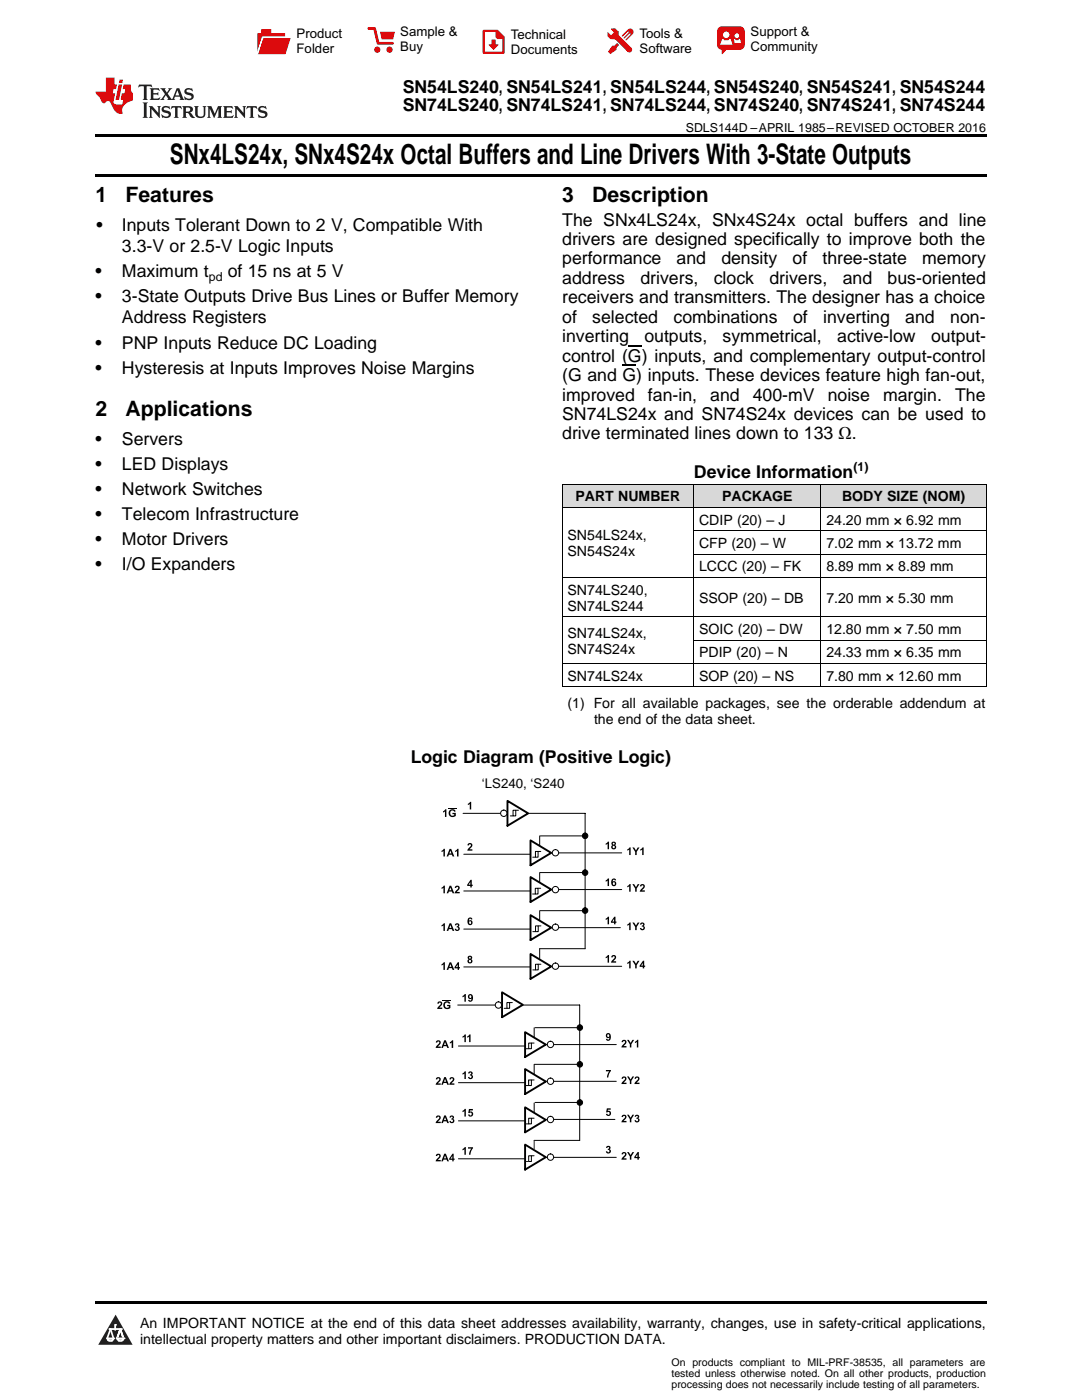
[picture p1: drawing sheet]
<svg xmlns="http://www.w3.org/2000/svg" width="216mm" height="279mm" viewBox="0 0 216 279" stroke-linecap="round" stroke-linejoin="round" font-family="sans-serif">
<g fill="#d8d8d8">
<path d="M112.2 96.7h26.2v4.7h-26.2z"/>
<path d="M138.4 96.7h25.4v4.7h-25.4z"/>
<path d="M163.8 96.7h33v4.7h-33z"/>
</g>
<path d="M23.1 262.4l3.4 6h-6.9z" fill="#231f20"/>
<path d="M21.4 267.1h1.2l-.3 .5h-.3a.55 .55 0 0 1-.6-.5z" fill-rule="evenodd" fill="#fff"/>
<path d="M21.4 267.1h1.2l-.3 .5h-.3a.55 .55 0 0 1-.6-.5z" fill="none" stroke="#231f20" stroke-width=".34"/>
<path d="M21.4 267.1l1.2 .1-.3 .4h-.5z" fill="none" stroke="#fff" stroke-width=".34"/>
<path d="M23 265.3h.1" fill="none" stroke="#fff" stroke-width=".34"/>
<path d="M23 264.4v.9z" fill="#fff"/>
<path d="M23 264.4v.9z" fill="none" stroke="#fff" stroke-width=".34"/>
<circle cx="23" cy="264.4" r=".17" fill="#fff"/>
<path d="M21.9 265.2h.1" fill="none" stroke="#fff" stroke-width=".34"/>
<path d="M21.9 265.2h2.3z" fill="#fff"/>
<path d="M21.9 265.2h2.3z" fill="none" stroke="#fff" stroke-width=".34"/>
<circle cx="24.2" cy="265.2" r=".17" fill="#fff"/>
<path d="M23.3 267.1h.1" fill="none" stroke="#fff" stroke-width=".34"/>
<path d="M24 265.2l-.7 1.9z" fill="#fff"/>
<path d="M24 265.2l-.7 1.9z" fill="none" stroke="#fff" stroke-width=".34"/>
<path d="M24 265.2l.7 1.9z" fill="#fff"/>
<path d="M24 265.2l.7 1.9z" fill="none" stroke="#fff" stroke-width=".34"/>
<path d="M24.6 267.1h.1" fill="none" stroke="#fff" stroke-width=".34"/>
<circle cx="21.4" cy="267.1" r=".17" fill="#fff"/>
<path d="M22.1 265.2l-.7 1.9z" fill="#fff"/>
<path d="M22.1 265.2l-.7 1.9z" fill="none" stroke="#fff" stroke-width=".34"/>
<path d="M22.1 265.2l.5 1.9z" fill="#fff"/>
<path d="M22.1 265.2l.5 1.9z" fill="none" stroke="#fff" stroke-width=".34"/>
<circle cx="22.6" cy="267.1" r=".17" fill="#fff"/>
<path d="M23.4 267.1h1.3a.65 .65 0 0 1-.7 .5 .65 .65 0 0 1-.6-.5z" fill-rule="evenodd" fill="#fff"/>
<path d="M23.4 267.1h1.3a.65 .65 0 0 1-.7 .5 .65 .65 0 0 1-.6-.5z" fill="none" stroke="#231f20" stroke-width=".34"/>
<path d="M23.4 267.1h1.3l-.4 .5h-.6z" fill="none" stroke="#fff" stroke-width=".34"/>
<path d="M23.3 267.1h.1" fill="none" stroke="#fff" stroke-width=".34"/>
<circle cx="24.7" cy="267.1" r=".17" fill="#fff"/>
<path d="M19 259.7h177.8v.5h-177.8z" fill="#000"/>
<g fill="none" stroke="#000" stroke-width=".2">
<path d="M92.4 162.3h7.5M92.5 170.5h13.4M92.5 177.8h13.4M101.3 162.3h-.7v.6M105.4 162.3h11.4v27M107.7 166.8v2M107.7 174.1v2M107.8 166.8h9M107.8 174.1h8.4M110 170.2h14.1M110 177.5h14.1M92.5 185.4h13.4"/>
<path d="M92.5 193h13.4M107.7 181.7v2M107.8 181.7h8.7M109.7 185.1h.5M110 192.8h14.1M111.5 185.1h12.3M116.8 189.3h-9.1v2M91.3 200.6h8.9M91.5 208.8h13.3M91.5 216.1h13.3M104.1 200.4v.3M104.3 200.6h11.4v27"/>
<path d="M105.5 215.6l.1 1M106.6 212.4h8.5M106.6 205.1v2M106.6 212.5v1.9M106.8 205.1h8.9M108.9 208.5h.3M108.9 215.8h.3M110.5 208.5h12.5M110.5 215.8h12.5M91.5 223.7h13.3M91.5 231.3h13.3M106.6 227.6h9.1"/>
<path d="M106.6 220.1v2M106.8 220h8.6M108.6 223.4h.6M108.9 231h14.1M110.5 223.4h12.2"/>
<circle cx="116.8" cy="174.1" r=".55"/>
<circle cx="116.8" cy="166.8" r=".55"/>
<circle cx="116.8" cy="181.7" r=".55"/>
<circle cx="115.7" cy="212.4" r=".55"/>
<circle cx="115.7" cy="205.1" r=".55"/>
<circle cx="115.7" cy="220" r=".55"/>
</g>
<g fill="#000">
<path d="M88.1 169.8l.4-.4h.3v1.5h-.3v-1.1l-.4 .3z" fill-rule="evenodd"/>
<path d="M88.1 177.1l.4-.4h.3v1.6h-.3v-1.1l-.4 .2z" fill-rule="evenodd"/>
<path d="M88.4 161.9l.4-.4h.3v1.5h-.3v-1.1l-.4 .3z" fill-rule="evenodd"/>
<path d="M89.4 161.3l1.7 .1z" fill-rule="evenodd"/>
<path d="M89.8 161.7a.71 .71 0 0 1 1.1 .2l-.3 .1a.48 .48 0 0 0-.6-.1 .48 .48 0 0 0-.2 .7 .48 .48 0 0 0 .7 .2l.1-.3h-.3v-.3h.7v.6a.83 .83 0 0 1-1.2 .1 .83 .83 0 0 1 0-1.2z" fill-rule="evenodd"/>
<path d="M89.7 169.4h.3l.6 1.5h-.3l-.1-.3h-.6l-.2 .3h-.3zM89.9 169.8l-.2 .5h.4z" fill-rule="evenodd"/>
<path d="M89.7 176.8h.3l.6 1.5h-.3l-.1-.4h-.6l-.2 .4h-.3zM89.9 177.1l-.2 .6h.4z" fill-rule="evenodd"/>
<path d="M90.8 169.8l.5-.4h.2v1.5h-.3v-1.1l-.4 .3z" fill-rule="evenodd"/>
<path d="M90.9 176.9a.51 .51 0 0 1 .8 .1 .51 .51 0 0 1-.3 .8l-.3 .2h.6v.3h-1l.2-.4a.75 .75 0 0 0 .5-.8l-.7 .1z" fill-rule="evenodd"/>
<path d="M93.9 175.6h.2v1h.2l-.2 .5h-.3v-.3h-.6v-.2zM93.8 176l-.3 .6h.3z" fill-rule="evenodd"/>
<path d="M93.4 160.4l.4-.4h.2v1.5h-.3v-1l-.3 .2z" fill-rule="evenodd"/>
<path d="M93.4 168.4a.52 .52 0 0 1 .8 .1 .52 .52 0 0 1-.3 .8l-.2 .2h.6v.3h-1.1l.2-.4a.7 .7 0 0 0 .5-.9h-.2l-.1 .2h-.3z" fill-rule="evenodd"/>
<path d="M120.9 175.7l.4-.4h.2v1.5h-.3v-1.1l-.3 .3z" fill-rule="evenodd"/>
<path d="M120.9 168.4l.4-.4h.2v1.5h-.3v-1.1l-.3 .2z" fill-rule="evenodd"/>
<path d="M122.1 168.1a.42 .42 0 0 1 .7-.1 .42 .42 0 0 1-.1 .7 .46 .46 0 0 1 .1 .7 .46 .46 0 0 1-.7 0 .46 .46 0 0 1 .1-.7l-.2-.3zM122.3 168.4a.19 .19 0 0 0 .3 0 .19 .19 0 0 0-.3 0zM122.2 169a.25 .25 0 0 0 .5 0 .25 .25 0 0 0-.5 0z" fill-rule="evenodd"/>
<path d="M122.1 175.5l.6-.2 .2 .4-.5-.1-.1 .4a.49 .49 0 0 1 .6 .3 .49 .49 0 0 1-.4 .6 .49 .49 0 0 1-.5-.6zM122.4 176.1a.26 .26 0 0 0-.1 .4 .26 .26 0 0 0 .3 .1v-.5z" fill-rule="evenodd"/>
<path d="M125.2 169.5l.4-.4h.2v1.5h-.3v-1.1l-.3 .3z" fill-rule="evenodd"/>
<path d="M125.2 176.8l.4-.4h.2v1.6h-.3v-1.1l-.3 .2z" fill-rule="evenodd"/>
<path d="M126.2 169.1h.3l.4 .6 .4-.6h.3l-.6 .9v.6h-.3v-.6z" fill-rule="evenodd"/>
<path d="M126.2 176.4h.3l.4 .7 .4-.7h.3l-.6 .9v.7h-.3v-.7z" fill-rule="evenodd"/>
<path d="M127.8 169.5l.4-.4h.2v1.5h-.3v-1.1l-.3 .3z" fill-rule="evenodd"/>
<path d="M127.9 176.5a.55 .55 0 0 1 .8 .3 .55 .55 0 0 1-.5 .7l-.1 .2h.6v.3h-1.1l.2-.4a.75 .75 0 0 0 .5-.9l-.6 .2z" fill-rule="evenodd"/>
<path d="M88.3 199.7h1.7z" fill-rule="evenodd"/>
<path d="M88.1 184.6l.4-.3h.3v1.5h-.3v-1.1l-.4 .2z" fill-rule="evenodd"/>
<path d="M88.1 192.4l.4-.4h.3v1.6h-.3v-1.1l-.4 .2z" fill-rule="evenodd"/>
<path d="M89.7 184.3h.3l.6 1.5h-.3l-.1-.4h-.6l-.2 .4h-.3zM89.9 184.6l-.2 .6h.4z" fill-rule="evenodd"/>
<path d="M89.7 192.1h.3l.6 1.5h-.3l-.1-.4h-.6l-.2 .4h-.3zM89.9 192.4l-.2 .6h.4z" fill-rule="evenodd"/>
<path d="M90.9 184.4a.41 .41 0 0 1 .6 0 .41 .41 0 0 1 0 .6 .48 .48 0 0 1-.1 .8 .48 .48 0 0 1-.7-.4l.3-.1a.23 .23 0 0 0 .3 .2 .23 .23 0 0 0 .1-.3 .23 .23 0 0 0-.3-.1v-.2a.19 .19 0 0 0 .3-.2 .19 .19 0 0 0-.2-.2 .19 .19 0 0 0-.2 .2h-.2z" fill-rule="evenodd"/>
<path d="M91.3 192h.3v1h.2l-.2 .6h-.3v-.3h-.6v-.3zM91.3 192.5l-.3 .5h.3z" fill-rule="evenodd"/>
<path d="M92.3 198.8l.4-.4h.3v1.5h-.3v-1.1l-.4 .2z" fill-rule="evenodd"/>
<path d="M93.5 198.5a.62 .62 0 0 1 .8 .1 .62 .62 0 0 1 .1 .8 .49 .49 0 0 1-.4 .5 .49 .49 0 0 1-.6-.3l.5 .1 .2-.4a.46 .46 0 0 1-.7-.1 .46 .46 0 0 1 .1-.7zM93.6 198.9a.25 .25 0 0 0 .5 0 .25 .25 0 0 0-.5 0z" fill-rule="evenodd"/>
<path d="M93.4 190.8a.42 .42 0 0 1 .7 0 .42 .42 0 0 1-.1 .6 .46 .46 0 0 1 .1 .7 .46 .46 0 0 1-.7 0 .46 .46 0 0 1 .1-.7l-.2-.2zM93.6 191.1a.18 .18 0 0 0 .3 0 .18 .18 0 0 0-.3 0zM93.6 191.8a.23 .23 0 0 0 .4 0 .23 .23 0 0 0-.4 0z" fill-rule="evenodd"/>
<path d="M93.4 183.3l.4-.2 .4 .2 .1 .2h-.3l-.3-.1-.1 .4a.49 .49 0 0 1 .7 .2 .49 .49 0 0 1-.3 .6 .49 .49 0 0 1-.7-.3v-.7zM93.6 184.1a.25 .25 0 0 0 .5 0 .25 .25 0 0 0-.5 0z" fill-rule="evenodd"/>
<path d="M120.9 191l.4-.4h.2v1.5h-.3v-1.1l-.3 .2z" fill-rule="evenodd"/>
<path d="M120.9 183.3l.4-.3h.2v1.5h-.3v-1.1l-.3 .2z" fill-rule="evenodd"/>
<path d="M122.6 183h.2v.9h.2l-.2 .6h-.3v-.3h-.6v-.3zM122.5 183.4l-.3 .5h.3z" fill-rule="evenodd"/>
<path d="M122.1 190.7a.52 .52 0 0 1 .8 .2 .52 .52 0 0 1-.3 .7l-.2 .2h.5v.3h-1l.2-.4a.74 .74 0 0 0 .5-.8h-.3v.2h-.3z" fill-rule="evenodd"/>
<path d="M125.2 184.5l.4-.4h.2v1.5h-.3v-1.1l-.3 .3z" fill-rule="evenodd"/>
<path d="M125.2 192.1l.4-.4h.2v1.6h-.3v-1.1l-.3 .2z" fill-rule="evenodd"/>
<path d="M126.2 184.1h.3l.4 .6 .4-.6h.3l-.6 .9v.6h-.3v-.6z" fill-rule="evenodd"/>
<path d="M126.2 191.8h.3l.4 .5 .4-.5h.3l-.6 .8v.7h-.3v-.7z" fill-rule="evenodd"/>
<path d="M127.9 184.2a.41 .41 0 0 1 .6 0 .41 .41 0 0 1-.1 .6 .48 .48 0 0 1 0 .8 .48 .48 0 0 1-.7-.4h.3a.23 .23 0 0 0 .3 .1 .23 .23 0 0 0 .1-.3 .23 .23 0 0 0-.4-.1l.2-.2a.18 .18 0 0 0 .1-.2 .18 .18 0 0 0-.2-.2 .18 .18 0 0 0-.1 .2h-.3z" fill-rule="evenodd"/>
<path d="M128.3 191.7h.2v1h.2l-.2 .6h-.2v-.3h-.7v-.3zM128.3 192.2l-.4 .5h.4z" fill-rule="evenodd"/>
<path d="M87.1 207.7a.52 .52 0 0 1 .8 .2 .52 .52 0 0 1-.3 .7l-.2 .3h.5v.2h-1l.2-.4a.7 .7 0 0 0 .5-.8l-.6 .2z" fill-rule="evenodd"/>
<path d="M87.1 215.1a.52 .52 0 0 1 .8 .1 .52 .52 0 0 1-.3 .8l-.2 .2h.5v.3h-1l.2-.4a.7 .7 0 0 0 .5-.8l-.6 .1z" fill-rule="evenodd"/>
<path d="M87.4 199.9a.52 .52 0 0 1 .8 .2 .52 .52 0 0 1-.3 .7l-.2 .3h.5v.3h-1l.2-.4a.69 .69 0 0 0 .5-.9h-.2l-.2 .2h-.2z" fill-rule="evenodd"/>
<path d="M88.7 200a.71 .71 0 0 1 1.2 .3h-.3a.41 .41 0 0 0-.6-.2 .41 .41 0 0 0-.2 .5 .41 .41 0 0 0 .3 .5 .41 .41 0 0 0 .5-.3h-.4v-.3h.7v.7a.82 .82 0 0 1-1.2 0 .82 .82 0 0 1 0-1.2z" fill-rule="evenodd"/>
<path d="M88.6 207.6h.4l.6 1.5h-.4l-.1-.3h-.6l-.1 .3h-.3zM88.8 208l-.2 .5h.4z" fill-rule="evenodd"/>
<path d="M88.6 215h.4l.6 1.5h-.4l-.1-.4h-.6l-.1 .4h-.3zM88.8 215.3l-.2 .6h.4z" fill-rule="evenodd"/>
<path d="M89.8 208l.4-.4h.2v1.5h-.3v-1.1l-.3 .3z" fill-rule="evenodd"/>
<path d="M89.8 215.1a.51 .51 0 0 1 .8 .1 .51 .51 0 0 1-.3 .8l-.2 .2h.6v.3h-1.1l.2-.4a.75 .75 0 0 0 .5-.8l-.6 .1z" fill-rule="evenodd"/>
<path d="M92.3 206.8l.4-.4h.3v1.6h-.3v-1.1l-.4 .2z" fill-rule="evenodd"/>
<path d="M92.3 214.2l.4-.4h.3v1.5h-.3v-1.1l-.4 .3z" fill-rule="evenodd"/>
<path d="M93.5 214a.42 .42 0 0 1 .6-.1 .42 .42 0 0 1 0 .6 .48 .48 0 0 1 0 .9 .48 .48 0 0 1-.7-.5h.3a.23 .23 0 0 0 .3 .2 .23 .23 0 0 0 .1-.4 .23 .23 0 0 0-.3 0v-.3a.19 .19 0 0 0 .2-.1 .19 .19 0 0 0-.1-.2l-.2 .2-.3-.1z" fill-rule="evenodd"/>
<path d="M93.2 206.8l.5-.4h.2v1.6h-.3v-1.1l-.4 .2z" fill-rule="evenodd"/>
<path d="M120.9 213.5h1l-.5 1.5h-.3v-.2l.5-1h-.7z" fill-rule="evenodd"/>
<path d="M121 206.3a.56 .56 0 0 1 .7 0 .56 .56 0 0 1 .2 .6 .53 .53 0 0 1-.3 .8 .53 .53 0 0 1-.7-.4l.5 .2 .2-.4a.47 .47 0 0 1-.7-.1 .47 .47 0 0 1 .1-.7zM121.1 206.7a.25 .25 0 0 0 .5 0 .25 .25 0 0 0-.5 0z" fill-rule="evenodd"/>
<path d="M124.2 207.6a.52 .52 0 0 1 .8 .2 .52 .52 0 0 1-.3 .7l-.3 .3h.6v.2h-1l.2-.3a.75 .75 0 0 0 .5-.9l-.7 .2z" fill-rule="evenodd"/>
<path d="M124.2 214.9a.52 .52 0 0 1 .8 .2 .52 .52 0 0 1-.3 .7l-.3 .3h.6v.2h-1l.2-.3a.74 .74 0 0 0 .5-.9h-.3l-.1 .2h-.3z" fill-rule="evenodd"/>
<path d="M125.1 207.5h.4l.3 .6 .4-.6h.3l-.5 .9v.6h-.3v-.6z" fill-rule="evenodd"/>
<path d="M125.1 214.8h.4l.3 .6 .4-.6h.3l-.5 .9v.6h-.3v-.6z" fill-rule="evenodd"/>
<path d="M126.7 207.9l.4-.4h.3v1.5h-.3v-1.1l-.4 .3z" fill-rule="evenodd"/>
<path d="M126.8 214.9a.52 .52 0 0 1 .8 .2 .52 .52 0 0 1-.3 .7l-.3 .3h.6v.2h-1l.2-.3a.74 .74 0 0 0 .5-.9h-.3l-.1 .2h-.3z" fill-rule="evenodd"/>
<path d="M87.1 222.7a.52 .52 0 0 1 .8 .2 .52 .52 0 0 1-.3 .7l-.2 .3h.5v.2h-1l.2-.4a.7 .7 0 0 0 .5-.8l-.6 .2z" fill-rule="evenodd"/>
<path d="M87.1 230.4a.52 .52 0 0 1 .8 .1 .52 .52 0 0 1-.3 .7l-.2 .3h.5v.3h-1l.2-.4a.7 .7 0 0 0 .5-.9l-.6 .2z" fill-rule="evenodd"/>
<path d="M88.6 222.6h.4l.6 1.5h-.4l-.1-.3h-.6l-.1 .3h-.3zM88.8 223l-.2 .5h.4z" fill-rule="evenodd"/>
<path d="M88.6 230.2h.4l.6 1.6h-.4l-.1-.4h-.6l-.1 .4h-.3zM88.8 230.6l-.2 .6h.4z" fill-rule="evenodd"/>
<path d="M89.8 222.7a.41 .41 0 0 1 .6 0 .41 .41 0 0 1 0 .6 .48 .48 0 0 1 0 .9 .48 .48 0 0 1-.7-.5h.2a.23 .23 0 0 0 .3 .2 .23 .23 0 0 0 .2-.4 .23 .23 0 0 0-.4 0l.1-.3a.19 .19 0 0 0 .2-.1 .19 .19 0 0 0-.2-.3 .19 .19 0 0 0-.2 .3l-.2-.1z" fill-rule="evenodd"/>
<path d="M90.3 230.2h.2v1h.2l-.2 .6h-.2v-.3h-.7v-.3zM90.3 230.7l-.4 .5h.4z" fill-rule="evenodd"/>
<path d="M92.3 221.7l.4-.4h.3v1.5h-.3v-1.1l-.4 .3z" fill-rule="evenodd"/>
<path d="M92.3 229.3l.4-.4h.3v1.6h-.3v-1.1l-.4 .2z" fill-rule="evenodd"/>
<path d="M93.4 229h1l-.5 1.5h-.3v-.3l.5-1h-.7z" fill-rule="evenodd"/>
<path d="M93.6 221.3h.8v.3h-.6v.3a.51 .51 0 0 1 .6 .3 .51 .51 0 0 1-.4 .6 .51 .51 0 0 1-.6-.4h.3l.1 .2a.26 .26 0 0 0 .3-.3 .26 .26 0 0 0-.4-.2h-.3z" fill-rule="evenodd"/>
<path d="M121.1 228.8a.41 .41 0 0 1 .6 0 .41 .41 0 0 1-.1 .6 .48 .48 0 0 1 0 .8 .48 .48 0 0 1-.7-.4h.3a.23 .23 0 0 0 .3 .1 .23 .23 0 0 0 .1-.3 .23 .23 0 0 0-.3-.1v-.2a.19 .19 0 0 0 .2-.2 .19 .19 0 0 0-.2-.2l-.1 .2h-.3z" fill-rule="evenodd"/>
<path d="M121.1 221.2h.8v.3h-.6v.2a.51 .51 0 0 1 .6 .4 .51 .51 0 0 1-.4 .6 .51 .51 0 0 1-.6-.4h.3l.1 .2a.27 .27 0 0 0 .3-.4 .27 .27 0 0 0-.4-.1h-.3z" fill-rule="evenodd"/>
<path d="M124.2 222.6a.52 .52 0 0 1 .8 .1 .52 .52 0 0 1-.3 .8l-.3 .2h.6v.3h-1l.2-.4a.74 .74 0 0 0 .5-.8h-.3l-.1 .1h-.3z" fill-rule="evenodd"/>
<path d="M124.2 230a.51 .51 0 0 1 .8 .2 .51 .51 0 0 1-.3 .7l-.3 .3h.6v.2h-1l.2-.4a.75 .75 0 0 0 .5-.8l-.7 .2z" fill-rule="evenodd"/>
<path d="M125.1 222.5h.4l.3 .6 .4-.6h.3l-.5 .8v.7h-.3v-.7z" fill-rule="evenodd"/>
<path d="M125.1 229.9h.4l.3 .6 .4-.6h.3l-.5 .9v.6h-.3v-.6z" fill-rule="evenodd"/>
<path d="M126.8 222.6a.41 .41 0 0 1 .6 0 .41 .41 0 0 1-.1 .6 .48 .48 0 0 1 0 .8 .48 .48 0 0 1-.7-.4l.3-.1a.24 .24 0 0 0 .3 .2 .24 .24 0 0 0 .1-.3 .24 .24 0 0 0-.3-.1l.1-.2a.19 .19 0 0 0 .2-.3 .19 .19 0 0 0-.2-.1 .19 .19 0 0 0-.2 .2l-.3-.1z" fill-rule="evenodd"/>
<path d="M127.2 229.9h.3v1h.2l-.2 .5h-.3v-.3h-.6v-.2zM127.2 230.4l-.4 .5h.4z" fill-rule="evenodd"/>
<circle cx="116.8" cy="174.1" r=".55"/>
<circle cx="116.8" cy="166.8" r=".55"/>
<circle cx="116.8" cy="181.7" r=".55"/>
<circle cx="115.7" cy="212.4" r=".55"/>
<circle cx="115.7" cy="205.1" r=".55"/>
<circle cx="115.7" cy="220" r=".55"/>
</g>
<path d="M101.3 159.8l4.1 2.5-4.1 2.5zM105.9 167.7l4.1 2.5-4.1 2.5zM105.9 175l4.1 2.5-4.1 2.5zM100.2 198l4.1 2.5-4.1 2.5zM105.9 182.6l4.1 2.5-4.1 2.5zM105.9 190.4l4.1 2.5-4.1 2.5zM104.8 206l4.1 2.5-4.1 2.4zM104.8 213.4l4.1 2.4-4.1 2.5zM104.8 221l4.1 2.5-4.1 2.5zM104.8 228.4l4.1 2.5-4.1 2.5z" fill="none" stroke="#000" stroke-width=".38"/>
<circle cx="100.5" cy="162.3" r=".63" fill="#fff"/>
<g fill="none" stroke="#000" stroke-width=".2">
<path d="M99.5 199.9v.7"/>
<circle cx="100.5" cy="162.3" r=".63"/>
</g>
<circle cx="99.5" cy="200.6" r=".63" fill="#fff"/>
<circle cx="99.5" cy="200.6" r=".63" fill="none" stroke="#000" stroke-width=".2"/>
<path d="M102.4 161.7h.5v1.1h-.5z" fill-rule="evenodd" fill="#fff"/>
<path d="M101.8 162.8h.6M102.4 161.7h.5v1.1h-.5zM102.9 161.7h.6" fill="none" stroke="#000" stroke-width=".2"/>
<path d="M106.8 169.9h.6v1.2h-.6z" fill-rule="evenodd" fill="#fff"/>
<path d="M106.3 171.1h.5M106.8 169.9h.6v1.2h-.6zM107.4 169.9h.5" fill="none" stroke="#000" stroke-width=".2"/>
<path d="M106.8 177.3h.6v1.1h-.6z" fill-rule="evenodd" fill="#fff"/>
<path d="M106.3 178.4h.5M106.8 177.3h.6v1.1h-.6zM107.4 177.3h.5" fill="none" stroke="#000" stroke-width=".2"/>
<path d="M106.9 184.8h.5v1.1h-.5z" fill-rule="evenodd" fill="#fff"/>
<path d="M106.3 185.9h.6M106.9 184.8h.5v1.1h-.5zM107.4 184.8h.5" fill="none" stroke="#000" stroke-width=".2"/>
<path d="M106.9 192.4h.5v1.2h-.5z" fill-rule="evenodd" fill="#fff"/>
<path d="M106.3 193.6h.6M106.9 192.4h.5v1.2h-.5zM107.4 192.4h.5" fill="none" stroke="#000" stroke-width=".2"/>
<path d="M101.1 200.1h.6v1.1h-.6z" fill-rule="evenodd" fill="#fff"/>
<path d="M100.6 201.2h.5M101.1 200.1h.6v1.1h-.6zM101.7 200.1h.5" fill="none" stroke="#000" stroke-width=".2"/>
<path d="M105.5 208.2h.5v1.1h-.5z" fill-rule="evenodd" fill="#fff"/>
<path d="M104.9 209.3h.6M105.5 208.2h.5v1.1h-.5zM106 208.2h.6" fill="none" stroke="#000" stroke-width=".2"/>
<path d="M105.5 215.5h.5v1.1h-.5z" fill-rule="evenodd" fill="#fff"/>
<path d="M104.9 216.6h.6M105.5 215.5h.5v1.1h-.5zM106 215.5h.6" fill="none" stroke="#000" stroke-width=".2"/>
<path d="M105.5 223.2h.5v1.1h-.5z" fill-rule="evenodd" fill="#fff"/>
<path d="M104.9 224.3h.6M105.5 223.2h.5v1.1h-.5zM106 223.2h.6" fill="none" stroke="#000" stroke-width=".2"/>
<path d="M105.5 230.7h.5v1.1h-.5z" fill-rule="evenodd" fill="#fff"/>
<path d="M110.9 170.2h.1M105.5 230.7h.5v1.1h-.5zM106 230.7h.6" fill="none" stroke="#000" stroke-width=".2"/>
<circle cx="110.8" cy="170.2" r=".63" fill="#fff"/>
<g fill="none" stroke="#000" stroke-width=".2">
<path d="M110.9 177.5v.1"/>
<circle cx="110.8" cy="170.2" r=".63"/>
</g>
<circle cx="110.8" cy="177.5" r=".64" fill="#fff"/>
<g fill="none" stroke="#000" stroke-width=".2">
<path d="M110.9 184.4v.6"/>
<circle cx="110.8" cy="177.5" r=".64"/>
</g>
<circle cx="110.8" cy="185" r=".63" fill="#fff"/>
<g fill="none" stroke="#000" stroke-width=".2">
<path d="M110.9 192.2v.6"/>
<circle cx="110.8" cy="185" r=".63"/>
</g>
<circle cx="110.8" cy="192.8" r=".63" fill="#fff"/>
<circle cx="110.8" cy="192.8" r=".63" fill="none" stroke="#000" stroke-width=".2"/>
<circle cx="109.8" cy="208.4" r=".63" fill="#fff"/>
<circle cx="109.8" cy="208.4" r=".63" fill="none" stroke="#000" stroke-width=".2"/>
<circle cx="109.8" cy="215.8" r=".63" fill="#fff"/>
<circle cx="109.8" cy="215.8" r=".63" fill="none" stroke="#000" stroke-width=".2"/>
<circle cx="109.8" cy="223.4" r=".63" fill="#fff"/>
<circle cx="109.8" cy="223.4" r=".63" fill="none" stroke="#000" stroke-width=".2"/>
<circle cx="109.8" cy="230.9" r=".63" fill="#fff"/>
<g fill="none" stroke="#000" stroke-width=".2">
<path d="M112.2 96.6h84.6M112.2 96.7v40.4M138.4 96.7v40.4M163.8 96.7v40.4M196.8 96.7v40.4M112.2 115.3h84.6M112.2 101.3h84.6M138.4 110.6h58.4M138.4 106h58.4M112.2 137.1h84.6M112.2 132.4h84.6M112.2 123.1h84.6"/>
<path d="M138.4 127.8h58.4"/>
<circle cx="109.8" cy="230.9" r=".63"/>
</g>
<path d="M105 231.8h.5M106.6 227.6v1.7" fill="none" stroke="#231f20" stroke-width=".2"/>
<path d="M19 34.8h177.8v.5h-177.8zM19 26.8h177.8v.6h-177.8z" fill="#000"/>
<path d="M27.7 16.9l-.1 .6 .6-.3h.5v.2v2.2l-.2 .4h1l-.2-.4v-2.2v-.2h.5l.6 .3-.2-.6zM29.9 17.6l.2 .4v1.6l-.2 .4h1.9l.1-.6a1.09 1.09 0 0 1-1.3 .1v-.6h.6l.4 .2v-.7l-.2 .2h-.8v-.6l.2-.1a1.01 1.01 0 0 1 1 .3l-.1-.6zM32 17.6l.9 1.2-1 1.2h.9l-.2-.3 .5-.7 .5 .7-.3 .3h1.7l-.2-.3 .1-.4h1l.1 .4-.2 .3h1l-.3-.4-.7-2h-.5l-1 2.2-.8-1.1 .9-1.1h-.9l.2 .2-.4 .7-.4-.7 .2-.2zM35.4 18l.4 1h-.8zM37 17.7a.66 .66 0 0 0-.2 .8 .66 .66 0 0 0 .6 .4l.7 .2 .1 .2a.8 .8 0 0 1-.7 .4 .8 .8 0 0 1-.7-.5l.1 .8 .2-.2a.94 .94 0 0 0 1.1 .1 .94 .94 0 0 0 .4-.9 1.48 1.48 0 0 0-1.3-.6v-.4a1.1 1.1 0 0 1 1.2 .2l-.2-.6-.2 .1-.5-.1zM28.5 20.4l.2 .4v2.3l-.2 .4h1l-.2-.4v-2.3l.2-.4zM29.7 21.2l.2 .4v1.5l-.2 .4h.8l-.3-.4 .1-1.3 1.6 1.8v-2l.2-.4h-.7l.2 .2v1.1l-1.2-1.3zM32.5 21.3a.66 .66 0 0 0-.2 .8 .66 .66 0 0 0 .6 .4l.6 .2 .2 .2a.8 .8 0 0 1-.8 .4 .8 .8 0 0 1-.7-.5l.2 .7 .2-.1a.94 .94 0 0 0 1 .1 .94 .94 0 0 0 .5-1 1.47 1.47 0 0 0-1.3-.6l-.1-.3a1.1 1.1 0 0 1 1.3 .2l-.2-.6-.2 .1-.5-.2zM34.3 21.2l-.2 .6a.64 .64 0 0 1 .8-.3v1.6l-.2 .4h1l-.3-.4 .1-1.6a.66 .66 0 0 1 .8 .3l-.2-.6zM36.3 21.2l.3 .4v1.5l-.3 .4h1l-.2-.2v-.7h.5l.1 .1a.8 .8 0 0 0 1.2 .7l-1-1a.62 .62 0 0 0 .6-.5 .62 .62 0 0 0-.6-.7zM37.1 21.5h.1a.48 .48 0 0 1 .6 0 .48 .48 0 0 1 .1 .6l-.2 .1-.6 .1zM38.7 21.2l.2 .2a2.29 2.29 0 0 0 .4 2 1.05 1.05 0 0 0 1.7-.7v-1.3l.2-.2h-.8l.2 .4v1.1a.61 .61 0 0 1-.6 .6 .61 .61 0 0 1-.6-.6v-1.1l.3-.4zM41.3 21.2l.3 .4v1.5l-.3 .4h.8l-.2-.4v-1.4l.8 1.9 .9-1.9v1.4l-.2 .4h.9l-.2-.4v-1.5l.2-.4h-.8l-.7 1.5-.6-1.5zM44.5 21.2l.2 .4v1.5l-.2 .4h1.9l.2-.6a1.1 1.1 0 0 1-1.4 .2v-.7h.6l.4 .2v-.6l-.2 .1-.8 .1v-.6l.2-.1a1.02 1.02 0 0 1 1.1 .2l-.2-.5zM46.7 21.2l.2 .4v1.5l-.2 .4h.8l-.3-.4 .1-1.3 1.6 1.8v-2l.2-.4h-.7l.2 .2v1.1l-1.2-1.3zM49.3 21.2l-.1 .6a.64 .64 0 0 1 .8-.3v1.6l-.3 .4h1l-.2-.4v-1.6a.66 .66 0 0 1 .8 .3l-.1-.6zM51.7 21.3a.66 .66 0 0 0-.2 .7 .66 .66 0 0 0 .7 .5l.6 .2 .1 .2a.8 .8 0 0 1-.7 .4 .8 .8 0 0 1-.7-.5l.1 .7 .2-.1a.94 .94 0 0 0 1.1 .1 .94 .94 0 0 0 .4-1 1.48 1.48 0 0 0-1.2-.6l-.1-.3a1.1 1.1 0 0 1 1.2 .2l-.2-.6-.1 .1-.6-.2z" fill="#231f20"/>
<path d="M21.1 15.5v2.8h-2v.4l.9 .9a.96 .96 0 0 0 1 1 .59 .59 0 0 1 .5-.4 .59 .59 0 0 1 .5 .3l.4 .8a1.61 1.61 0 0 0 2.1 1.3 1.63 1.63 0 0 1 1.1-2.2l.9-.3v-1.5a1.6 1.6 0 0 1-.4-1.7h-1.4l-.2 .9h.5l-.2 .8h-.5l-.2 1v.3h.5l-.2 .9h-.7a.74 .74 0 0 1-1-.6l.3-1.6h-.5l.2-.8h.5l.1-.9h-.4v-1.4zM23.7 16.9l-.7 3h.8l.6-3zM23.8 15.9l-.1 .7h.7l.2-.7z" fill="#ee1d23"/>
<g fill="#d60000">
<path d="M52.1 5.8h2v.8h2.8v4.2h-5.5v-4.2h.7z" fill-rule="evenodd"/>
<path d="M52.4 7.5h5.6l-1 3.3h-5.6z" fill-rule="evenodd"/>
</g>
<path d="M52.4 7.4h5.7l-.1 .1h-5.5l-1.1 3.3z" fill-rule="evenodd" fill="#fff"/>
<path d="M52.4 7.4h5.7l-.1 .1h-5.5l-1.1 3.3z" fill="none" stroke="#fff" stroke-width=".2"/>
<path d="M73.6 5.7h1.1l.7 2.9h2.9" fill="none" stroke="#d60000" stroke-width=".55"/>
<g fill="#d60000">
<path d="M75.8 6.3h3l-.4 1.6h-2.2z" fill-rule="evenodd"/>
<circle cx="75.3" cy="9.9" r=".62"/>
<circle cx="77.7" cy="9.9" r=".62"/>
</g>
<path d="M96.5 6.2h2.7l1.3 1.2v3.1h-4z" fill="none" stroke="#d60000" stroke-width=".44"/>
<g fill="#d60000">
<path d="M98.1 7.9h.8v1h.5l-.9 1.1-1-1v-.1h.6z" fill-rule="evenodd"/>
<path d="M98.9 6.2h.3l1.3 1.2v.4h-1.3l-.3-.4z" fill-rule="evenodd"/>
<path d="M121.9 5.7h.8l.7 .6 .1 .7 2.5 2.5-.8 .8-2.3-2.3-1.1-.2-.6-.6v-.8l.7 .6 .5-.4v-.2l-.5-.5z" fill-rule="evenodd"/>
<path d="M122.2 9.1h.4l.5-.5 .4 .4-.5 .5v.4l-1.2 .9-.5-.5z" fill-rule="evenodd"/>
<path d="M125.3 5.9a.67 .67 0 0 1 .9 0 .67 .67 0 0 1 0 .9z" fill-rule="evenodd"/>
<path d="M125.3 5.9l.9 .9-1.2 1.2h-.2v-.2l1-.9v-.2h-.2l-.9 1h-.2v-.2l.9-1 .1-.2h-.3l-.9 1h-.2v-.2z" fill-rule="evenodd"/>
<circle cx="125.6" cy="9.9" r=".54"/>
</g>
<path d="M123.3 6.3v.7" fill="none" stroke="#d60000" stroke-width=".2"/>
<g fill="#d60000">
<path d="M143.4 5.5l.6-.2h3.6a.95 .95 0 0 1 1 .9v2.8a.95 .95 0 0 1-1 .9h-3.6a.95 .95 0 0 1-.9-.9v-2.8z" fill-rule="evenodd"/>
<path d="M144 9.9h.9l-.7 .9h-.2z" fill-rule="evenodd"/>
</g>
<g fill="#fff">
<path d="M146.6 8.6h1.3z"/>
<path d="M144.1 7.8h.3l.1 .2h.8l.2-.2h.3l.4 1.1h-2.5z" fill-rule="evenodd"/>
<path d="M146.4 7.8h.3l.1 .2h.5l.2-.2h.2l.2 .8h-1.3z" fill-rule="evenodd"/>
<circle cx="144.9" cy="6.9" r=".65"/>
<circle cx="147" cy="7.1" r=".48"/>
</g>
<path d="M124.2 72.9h2.7M125.3 69.1h2.7" fill="none" stroke="#000" stroke-width=".25"/>
<text font-size="5.6" x="33.9" y="32.8">SNx4LS24x, SNx4S24x Octal Buffers and Line Drivers With 3-State Outputs</text>
<g font-size="4.2">
<text x="19" y="40.4">1</text>
<text x="25" y="40.4">Features</text>
<text x="112.2" y="40.4">3</text>
<text x="118.2" y="40.4">Description</text>
<text x="19" y="83">2</text>
<text x="25" y="83">Applications</text>
</g>
<g font-size="3.5">
<text x="80.4" y="18.6">SN54LS240, SN54LS241, SN54LS244, SN54S240, SN54S241, SN54S244</text>
<text x="80.4" y="22.2">SN74LS240, SN74LS241, SN74LS244, SN74S240, SN74S241, SN74S244</text>
<text x="19.2" y="46.1">•</text>
<text x="24.3" y="46.1">Inputs Tolerant Down to 2 V, Compatible With</text>
<text x="112.2" y="45">The SNx4LS24x, SNx4S24x octal buffers and line</text>
<text x="24.3" y="50.3">3.3-V or 2.5-V Logic Inputs</text>
<text x="112.2" y="48.9">drivers are designed specifically to improve both the</text>
<text x="112.2" y="52.8">performance</text>
<text x="135" y="52.8">and</text>
<text x="143.9" y="52.8">density</text>
<text x="158.1" y="52.8">of</text>
<text x="164.1" y="52.8">three-state</text>
<text x="184" y="52.8">memory</text>
<text x="19" y="55.3">•</text>
<text x="24.3" y="55.3">Maximum t</text>
<text x="45.4" y="55.3">of 15 ns at 5 V</text>
<text x="112.2" y="56.7">address</text>
<text x="127.8" y="56.7">drivers,</text>
<text x="142.4" y="56.7">clock</text>
<text x="153.5" y="56.7">drivers,</text>
<text x="168.2" y="56.7">and</text>
<text x="177.1" y="56.7">bus-oriented</text>
<text x="19" y="60.3">•</text>
<text x="24.3" y="60.3">3-State Outputs Drive Bus Lines or Buffer Memory</text>
<text x="24.3" y="64.6">Address Registers</text>
<text x="112.2" y="60.5">receivers and transmitters. The designer has a choice</text>
<text x="112.2" y="64.4">of</text>
<text x="118.2" y="64.4">selected</text>
<text x="134.4" y="64.4">combinations</text>
<text x="158.2" y="64.4">of</text>
<text x="164.2" y="64.4">inverting</text>
<text x="180.6" y="64.4">and</text>
<text x="189.6" y="64.4">non-</text>
<text x="19" y="69.6">•</text>
<text x="24.3" y="69.6">PNP Inputs Reduce DC Loading</text>
<text x="112.2" y="68.3">inverting</text>
<text x="128.6" y="68.3">outputs,</text>
<text x="144.2" y="68.3">symmetrical,</text>
<text x="167" y="68.3">active-low</text>
<text x="185.8" y="68.3">output-</text>
<text x="19" y="74.6">•</text>
<text x="24.3" y="74.6">Hysteresis at Inputs Improves Noise Margins</text>
<text x="112.2" y="72.2">control (G) inputs, and complementary output-control</text>
<text x="112.2" y="76.1">(G and G) inputs. These devices feature high fan-out,</text>
<text x="112.2" y="79.9">improved</text>
<text x="112.2" y="83.8">SN74LS24x and SN74S24x devices can be used to</text>
<text x="129.3" y="79.9">fan-in,</text>
<text x="141.7" y="79.9">and</text>
<text x="150.2" y="79.9">400-mV</text>
<text x="165.2" y="79.9">noise</text>
<text x="176.2" y="79.9">margin.</text>
<text x="190.6" y="79.9">The</text>
<text x="19" y="88.7">•</text>
<text x="24.3" y="88.7">Servers</text>
<text x="112.2" y="87.7">drive terminated lines down to 133 Ω.</text>
<text x="19" y="93.7">•</text>
<text x="24.3" y="93.7">LED Displays</text>
<text x="138.5" y="95.4">Device Information</text>
<text x="19" y="98.7">•</text>
<text x="24.3" y="98.7">Network Switches</text>
<text x="19" y="103.8">•</text>
<text x="24.3" y="103.8">Telecom Infrastructure</text>
<text x="19" y="108.8">•</text>
<text x="19" y="113.8">•</text>
<text x="24.3" y="108.8">Motor Drivers</text>
<text x="24.3" y="113.8">I/O Expanders</text>
<text x="82" y="152.3">Logic Diagram (Positive Logic)</text>
</g>
<g font-size="2.8">
<text x="114.8" y="100.1">PART NUMBER</text>
<text x="144.1" y="100.1">PACKAGE</text>
<text x="168" y="100.1">BODY SIZE (NOM)</text>
<text x="113.2" y="107.8">SN54LS24x,</text>
<text x="139.5" y="104.7">CDIP (20) – J</text>
<text x="164.9" y="104.7">24.20 mm × 6.92 mm</text>
<text x="113.2" y="111">SN54S24x</text>
<text x="139.5" y="109.4">CFP (20) – W</text>
<text x="164.9" y="109.4">7.02 mm × 13.72 mm</text>
<text x="113.2" y="118.7">SN74LS240,</text>
<text x="139.5" y="114.1">LCCC (20) – FK</text>
<text x="164.9" y="114.1">8.89 mm × 8.89 mm</text>
<text x="113.2" y="121.9">SN74LS244</text>
<text x="139.5" y="120.3">SSOP (20) – DB</text>
<text x="164.9" y="120.3">7.20 mm × 5.30 mm</text>
<text x="113.2" y="127.3">SN74LS24x,</text>
<text x="113.2" y="130.5">SN74S24x</text>
<text x="139.5" y="126.5">SOIC (20) – DW</text>
<text x="139.5" y="131.2">PDIP (20) – N</text>
<text x="164.9" y="126.5">12.80 mm × 7.50 mm</text>
<text x="164.9" y="131.2">24.33 mm × 6.35 mm</text>
<text x="113.2" y="135.9">SN74LS24x</text>
<text x="139.5" y="135.9">SOP (20) – NS</text>
<text x="164.9" y="135.9">7.80 mm × 12.60 mm</text>
<text x="113.2" y="141.4">(1) For all available packages, see the orderable addendum at</text>
<text x="118.5" y="144.5">the end of the data sheet.</text>
<text x="27.9" y="265">An IMPORTANT NOTICE at the end of this data sheet addresses availability, warranty, changes, use in safety-critical applications,</text>
<text x="27.9" y="268.2">intellectual property matters and other important disclaimers. PRODUCTION DATA.</text>
</g>
<text font-size="2.7" x="96.1" y="157.3">µ/6240, µ6240</text>
<g font-size="2.6">
<text x="59.2" y="7.6">Product</text>
<text x="59.2" y="10.6">Folder</text>
<text x="79.9" y="7.3">Sample &amp;</text>
<text x="79.9" y="10.2">Buy</text>
<text x="101.9" y="7.8">Technical</text>
<text x="101.9" y="10.8">Documents</text>
<text x="127.6" y="7.6">Tools &amp;</text>
<text x="127.6" y="10.6">Software</text>
<text x="149.8" y="7.2">Support &amp;</text>
<text x="149.8" y="10.2">Community</text>
</g>
<g font-size="2.5">
<text x="136.8" y="26.3">SDLS144D –APRIL 1985–REVISED OCTOBER 2016</text>
<text x="41.7" y="56">pd</text>
<text x="170.3" y="94">(1)</text>
</g>
<g font-size="2.1">
<text x="134" y="272.7">On products compliant to MIL-PRF-38535, all parameters are</text>
<text x="134" y="274.8">tested unless otherwise noted. On all other products, production</text>
<text x="134" y="276.9">processing does not necessarily include testing of all parameters.</text>
</g>
</svg>
